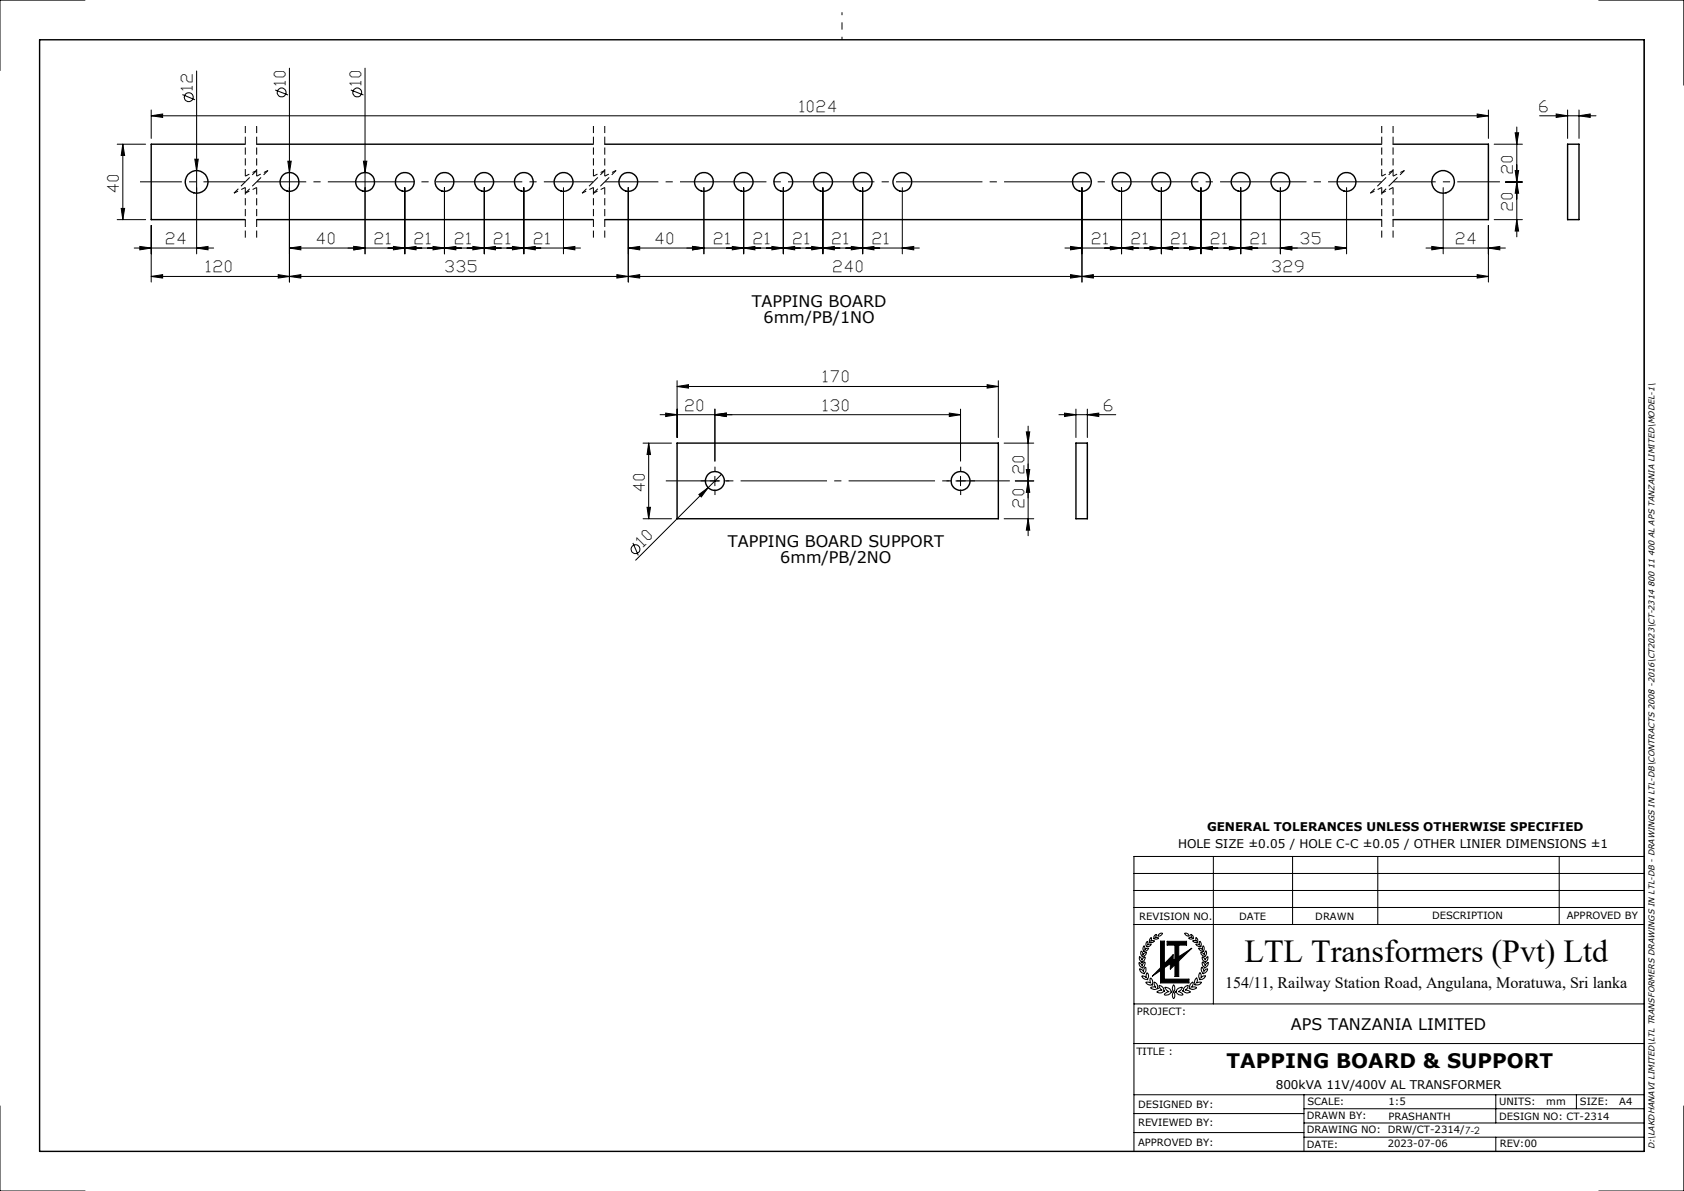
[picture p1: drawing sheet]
<svg xmlns="http://www.w3.org/2000/svg" width="297mm" height="210mm" viewBox="0 0 297 210" stroke-linecap="round" stroke-linejoin="round" font-family="sans-serif">
<g fill="none" stroke="#000" stroke-width=".25">
<path d="M7 7h283v196h-283zM43.3 25.4h-16.6v13.3h16.6M45.3 38.7h59.3M45.3 25.4h59.3M106.6 38.7h137.1M106.6 25.4h137.1M245.7 25.4h16.8v13.3h-16.8M276.5 25.4h2v13.3h-2zM119.4 78.1h56.7v13.4h-56.7zM189.8 78.1h2v13.4h-2z"/>
<circle cx="34.7" cy="32.1" r="1.99"/>
<circle cx="51" cy="32.1" r="1.66"/>
<circle cx="64.4" cy="32.1" r="1.66"/>
<circle cx="71.4" cy="32.1" r="1.67"/>
<circle cx="78.4" cy="32.1" r="1.67"/>
<circle cx="85.4" cy="32.1" r="1.67"/>
<circle cx="92.4" cy="32.1" r="1.67"/>
<circle cx="99.4" cy="32.1" r="1.67"/>
<circle cx="110.8" cy="32.1" r="1.67"/>
<circle cx="124.1" cy="32.1" r="1.67"/>
<circle cx="131.2" cy="32.1" r="1.67"/>
<circle cx="138.1" cy="32.1" r="1.67"/>
<circle cx="145.2" cy="32.1" r="1.67"/>
<circle cx="152.1" cy="32.1" r="1.67"/>
<circle cx="159.1" cy="32.1" r="1.67"/>
<circle cx="190.8" cy="32.1" r="1.67"/>
<circle cx="197.8" cy="32.1" r="1.66"/>
<circle cx="204.8" cy="32.1" r="1.67"/>
<circle cx="211.8" cy="32.1" r="1.67"/>
<circle cx="218.8" cy="32.1" r="1.67"/>
<circle cx="225.8" cy="32.1" r="1.67"/>
<circle cx="237.5" cy="32.1" r="1.67"/>
<circle cx="254.5" cy="32.1" r="1.99"/>
<circle cx="126.1" cy="84.8" r="1.66"/>
<circle cx="169.4" cy="84.8" r="1.66"/>
</g>
<g fill="none" stroke="#000" stroke-width=".18">
<path d="M15 0h-15v12.4M26.7 19.4v5M32.2 16.7l2.2 .9M34.7 12.5v32.3M48.5 15.9l2.3 .8M51 12v37.7M61.9 15.9l2.2 .8M64.4 12v32.8M262.5 19.4v5M276.5 19.4v5M278.5 19.4v5M282 0h15v15"/>
<path d="M290 7v196M20.7 25.4h5M20.7 38.7h5M21.4 36.8h.6l-.3 1.9zM21.7 25.4l.3 2h-.6zM21.7 25.4v13.3M26.7 20.4l2-.3v.6zM26.7 20.4h235.8M26.7 39.7v10M34.4 28.1h.6l-.3 2zM50.8 28.4h.6l-.4 2zM64.1 28.4h.6l-.3 2z"/>
<path d="M71.4 33.1v11.7M78.4 33.1v11.7M85.4 33.1v11.7M92.4 33.1v11.7M99.4 33.1v11.7M110.8 33.1v16.6M124.1 33.1v11.7M131.2 33.1v11.7M138.1 33.1v11.7M145.1 33.1v11.7M152.2 33.1v11.7M159.1 33.1v11.7"/>
<path d="M190.8 33.1v16.6M197.8 33.1v11.7M204.8 33.1v11.7M211.8 33.1v11.7M218.8 33.1v11.7M225.8 33.1v11.7M237.5 33.1v11.7M254.5 33.1v11.7M260.5 20.1l2 .3-2 .3zM262.5 39.7v10M263.5 25.4h5M263.5 38.7h5"/>
<path d="M265.5 32.1h3M267.2 23.4h.6l-.3 2zM267.2 30.1h.6l-.3 2zM267.5 22.4v19.4M267.5 32.1l.3 2h-.6zM267.5 38.7l.3 2h-.6zM271.5 20.4h10M274.5 20.1l2 .3-2 .3zM278.5 20.4l2-.3v.6zM23.7 43.7h14M24.7 43.5l2 .2-2 .4zM26.7 48.7l2-.3v.6z"/>
<path d="M26.7 48.7h235.8M34.7 43.7l2-.2v.6zM49.1 48.4l1.9 .3-1.9 .3zM51 48.7l2.1-.3v.6zM51 43.7l2.1-.2v.6zM62.4 43.5l2 .2-2 .4zM69.4 43.5l2 .2-2 .4zM71.4 43.7l2-.2v.6zM76.4 43.5l2 .2-2 .4zM78.4 43.7l2-.2v.6zM83.4 43.5l2 .2-2 .4zM85.4 43.7l2-.2v.6z"/>
<path d="M90.4 43.5l2 .2-2 .4zM92.4 43.7l2-.2v.6zM99.4 43.7l2-.2v.6zM102.4 43.7h-51.4M108.8 48.4l2 .3-2 .3zM110.8 48.7l2-.3v.6zM110.8 43.7l2-.2v.6zM122.1 43.5l2 .2-2 .4zM129.2 43.5l2 .2-2 .4zM131.2 43.7l1.9-.2v.6zM136.1 43.5l2 .2-2 .4zM138.1 43.7l2.1-.2v.6z"/>
<path d="M143.2 43.5l1.9 .2-1.9 .4zM145.1 43.7l2-.2v.6zM150.1 43.5l2.1 .2-2.1 .4zM152.2 43.7l1.9-.2v.6zM159.1 43.7l2-.2v.6zM162.1 43.7h-51.3M187.8 43.7h49.7M188.8 43.5l2 .2-2 .4zM188.8 48.4l2 .3-2 .3zM190.8 48.7l2-.3v.6zM195.8 43.5l2 .2-2 .4zM197.8 43.7l2-.2v.6z"/>
<path d="M202.8 43.5l2 .2-2 .4zM204.8 43.7l2-.2v.6zM209.8 43.5l2 .2-2 .4zM211.8 43.7l2-.2v.6zM216.8 43.5l2 .2-2 .4zM218.8 43.7l2-.2v.6zM225.8 43.7l2-.2v.6zM235.5 43.5l2 .2-2 .4zM251.5 43.7h14M252.5 43.5l2 .2-2 .4zM260.5 48.4l2 .3-2 .3zM262.5 43.7l2-.2v.6z"/>
<path d="M113.4 78.1h5M114.4 78.1l.3 2h-.6zM114.4 78.1v13.4M117.4 72.8l2 .3-2 .3zM119.4 68.1l2-.3v.6zM119.4 67.1v10M119.4 68.1h56.7M126.1 73.1l2-.3v.6zM126.1 72.1v9.2M167.4 72.8l2 .3-2 .3zM169.4 72.1v9.2M169.4 73.1h-53"/>
<path d="M174.1 67.8l2 .3-2 .3zM176.1 67.1v10M177.1 78.1h5.2M181 76.2h.6l-.3 1.9zM181.3 75.1v19.4M186.8 73.1h10M187.7 72.8l2.1 .3-2.1 .3zM189.8 72.1v5M191.8 73.1l2-.3v.6zM191.8 72.1v5M111.6 95.7l1 2.2M113.4 91.5h5"/>
<path d="M114.1 89.5h.6l-.3 2zM123.3 87.2l1.6-1.2-1.2 1.6zM125.2 84.8h1.7M126.1 84v1.6M127.2 83.6l-15.1 15.2M168.6 84.8h1.7M169.4 84v1.6M177.1 91.5h5.2M179.1 84.8h3.2M181 82.8h.6l-.3 2zM181.3 91.5l.3 2h-.6zM181.3 84.8l.3 2h-.6z"/>
<path d="M200 157h90M200 154h90M214 151v26M228 151v12M243 151v12M275 151v12M290 151h-90v52M200 177h90M200 163h90M200 160h90M200.9 169.7l.3 .2 .2 .4 .2-.5 .3-.2a.74 .74 0 0 1-.4 .9v.1a.82 .82 0 0 1-.6-.9zM201 168.7l.4 .6 .2-.4 .4-.2a.65 .65 0 0 1-.6 .8l.1 .1a.77 .77 0 0 1-.5-.9z"/>
<path d="M201 170.8l.4 .2 .3 .3v-.1a.51 .51 0 0 1 .4-.6v.1a.92 .92 0 0 1-.3 1l-.1-.1a.73 .73 0 0 1-.7-.8zM201.3 167.7l.3 .7 .2-.3 .4-.2a.91 .91 0 0 1-.8 .8l-.2-.5zM201.4 172.1h.4l.4 .3v-.8a.45 .45 0 0 1 .4 .6l-.2 .4v.1a.89 .89 0 0 1-1-.6zM201.8 166.7l.1 .3v.5l.7-.3a.79 .79 0 0 1-.9 .5 .82 .82 0 0 1 .1-1zM202.1 173.2h.4l.5 .1-.1-.1a.58 .58 0 0 1 .1-.7 1.07 1.07 0 0 1 .2 1.2l-.1-.1a.78 .78 0 0 1-1-.4zM202.3 166l.2 .2-.1 .4 .6-.1a.67 .67 0 0 1-.8 .4 .81 .81 0 0 1 .1-.9zM202.8 166.1v.1a.65 .65 0 0 1 .3-.9l-.1 .7 .6-.1a.45 .45 0 0 1-.8 .2M203.6 173.1a.88 .88 0 0 1 .5 1.1h.2a.93 .93 0 0 1-1.4 0l.4-.2 .6 .1a1.01 1.01 0 0 1-.3-1zM203.7 164.9l.2-.2-.2 .6 .7 .1a.57 .57 0 0 1-.9 0v-.3zM204.3 164.8l.3-.2h.4a.68 .68 0 0 1-.8 .4zM204.4 173.7a.84 .84 0 0 1 .8 1h.2a.99 .99 0 0 1-1.4 .2l.5-.2 .5-.1a.95 .95 0 0 1-.6-.9zM204.7 165.9h.7v4l1.5-1.6v1l.3-.2v-2.5h-1.4v-.6h3.5v.6h-1.4v2.1l2.3-1.5-2.3 2.2v2.8h-.7v-2.1l-.8 .8v-1l-1 .7v2h4.3v.7h-5v-2.2l-1.5 1 1.5-1.5z"/>
<path d="M205.4 174.1a.96 .96 0 0 1 1.1 .7h.2a1.08 1.08 0 0 1-1.4 .6l.6-.5h.3l-.5-.4zM207 173.6a1 1 0 0 1 0 1.3 .99 .99 0 0 1 0-1.3zM207 174.9a1 1 0 0 1 0 1.2 .99 .99 0 0 1 0-1.2zM207.6 174.4l.9-.3a1.11 1.11 0 0 1-.7 .8l.5 .1 .4 .4a1.08 1.08 0 0 1-1.4-.6h.2zM208.9 164.6a.63 .63 0 0 1 .8 .5l-.5-.1zM209.1 173.9l.5-.2a.95 .95 0 0 1-.6 .9l.7 .1 .3 .2a.87 .87 0 0 1-1.3-.1h-.1v-.1l.1-.1 .1-.3zM210 164.7a.6 .6 0 0 1 .4 .8v-.1a.54 .54 0 0 1-.8 0l.4-.1h.3zM210 173.5l.3-.3a.61 .61 0 0 1-.2 .9l.6-.1 .4 .2a1.03 1.03 0 0 1-1.4 0h.2l-.1-.3zM210.9 172.6l.2-.2 .1 .5-.2 .4 .5-.1h.4a.94 .94 0 0 1-1.2 .4v-.5zM210.9 166.5h.4l.3 .1v-.7a.71 .71 0 0 1 .1 1v-.1a.62 .62 0 0 1-.8-.3zM211.1 166.1l.1 .1a.56 .56 0 0 0-.3-.8l.1 .5h-.7a.62 .62 0 0 0 .8 .2M211.4 167.2h.4l.3 .3 .1-.8a.74 .74 0 0 1 0 1.1l-.1-.1a.64 .64 0 0 1-.7-.5z"/>
<path d="M211.6 171.5h.1l.1 .4v.5l.4-.3 .4-.1a.89 .89 0 0 1-1.1 .7l.1-.1-.1-.1-.1-.5zM211.8 167.9l.3 .1 .3 .3 .3-.7a.82 .82 0 0 1-.3 1.1v-.1a.63 .63 0 0 1-.6-.7zM211.9 170.5l.3 .4 .1 .4 .3-.3 .4-.2a.81 .81 0 0 1-.9 .8 1.03 1.03 0 0 1-.2-1.1zM212 168.7l.4 .3 .1 .3 .5-.6a.77 .77 0 0 1-.5 .9v-.1a.67 .67 0 0 1-.5-.8zM212.1 169.6l.3 .4 .1 .3 .6-.6a.82 .82 0 0 1-.7 .9v-.1a.69 .69 0 0 1-.3-.9zM0 195v15h15M200 196.3h30M200 199.7h30M200 193h90M200 184h90M230 198h60M230 193v10"/>
<path d="M230 195.5h60M263.8 193v5M278 193v2.5M297 195v15h-15M230 200.5h60M263.8 200.5v2.5"/>
<circle cx="33.3" cy="17.1" r=".79"/>
<circle cx="49.7" cy="16.3" r=".78"/>
<circle cx="63" cy="16.3" r=".78"/>
<circle cx="112.1" cy="96.8" r=".78"/>
</g>
<path d="M148.5 7v-4.8" fill="none" stroke="#000" stroke-width=".18" stroke-dasharray="15.2 1.3 1.3 1.3" stroke-dashoffset="14.7" stroke-linecap="butt"/>
<path d="M204.7 165.9h.7v4l1.5-1.6v1l.3-.2v-2.5h-1.4v-.6h3.5v.6h-1.4v2.1l2.3-1.5-2.3 2.2v2.8h-.7v-2.1l-.8 .8v-1l-1 .7v2h4.3v.7h-5v-2.2l-1.5 1 1.5-1.5z" fill-rule="evenodd" fill="#000"/>
<path d="M43.3 22.2v8.9M43.3 33.1v8.8M45.3 22.2v8.9M45.3 33.1v8.8M104.7 22.2v8.9M104.7 33.1v8.8M106.7 22.2v8.9M106.7 33.1v8.8M243.7 22.2v8.9M243.7 33.1v8.8M245.7 22.2v8.9M245.7 33.1v8.8" fill="none" stroke="#000" stroke-width=".18" stroke-dasharray="1.3 .6" stroke-linecap="butt"/>
<path d="M41.3 34.1l2-1M43.3 31.1l2-1M43.3 34.1l2-1M45.3 31.1l2-1M102.7 34.1l2-1M104.7 31.1l2-1M104.7 34.1l2-1M106.7 31.1l2-1M241.7 34.1l2-1M243.7 31.1l2-1M243.7 34.1l2-1M245.7 31.1l2-1" fill="none" stroke="#000" stroke-width=".18" stroke-dasharray="1.3 .6" stroke-dashoffset=".5" stroke-linecap="butt"/>
<path d="M43.3 32.1l-2 2M45.3 30.1l-2 2M45.3 32.1l-2 2M47.3 30.1l-2 2M104.7 32.1l-2 2M106.7 30.1l-2 2M106.7 32.1l-2 2M108.7 30.1l-2 2M243.7 32.1l-2 2M245.7 30.1l-2 2M245.7 32.1l-2 2M247.7 30.1l-2 2" fill="none" stroke="#000" stroke-width=".18" stroke-dasharray="1.3 .6" stroke-dashoffset=".2" stroke-linecap="butt"/>
<path d="M24.7 32.1h18.6" fill="none" stroke="#000" stroke-width=".18" stroke-dasharray="15.2 1.3 1.3 1.3" stroke-dashoffset="7.9" stroke-linecap="butt"/>
<path d="M45.3 32.1h59.4" fill="none" stroke="#000" stroke-width=".18" stroke-dasharray="15.2 1.3 1.3 1.3" stroke-dashoffset="6.5" stroke-linecap="butt"/>
<path d="M106.7 32.1h137" fill="none" stroke="#000" stroke-width=".18" stroke-dasharray="15.2 1.3 1.3 1.3" stroke-dashoffset="5.8" stroke-linecap="butt"/>
<path d="M245.7 32.1h18.8" fill="none" stroke="#000" stroke-width=".18" stroke-dasharray="15.2 1.3 1.3 1.3" stroke-dashoffset="7.7" stroke-linecap="butt"/>
<path d="M117.4 84.8h60.7" fill="none" stroke="#000" stroke-width=".18" stroke-dasharray="15.2 1.3 1.3 1.3" stroke-dashoffset="5.9" stroke-linecap="butt"/>
<path d="M124.4 84.8h-.8M126.1 83.1v-.8M126.1 86.5v.8M127.8 84.8h.8M167.8 84.8h-.9M169.4 83.1v-.8M169.4 86.5v.8M171.1 84.8h.8" fill="none" stroke="#000" stroke-width=".18" stroke-dasharray="15.2 1.3 1.3 1.3" stroke-linecap="butt"/>
<g fill="#000">
<path d="M123.3 87.2l1.6-1.2-1.2 1.6z"/>
<path d="M21.7 25.4l.3 2h-.6zM21.4 36.8h.6l-.3 1.9zM267.2 23.4h.6l-.3 2zM267.5 32.1l.3 2h-.6zM267.2 30.1h.6l-.3 2zM267.5 38.7l.3 2h-.6zM114.4 78.1l.3 2h-.6zM114.1 89.5h.6l-.3 2z"/>
<path d="M34.4 28.1l.3 2 .3-2zM50.8 28.4l.2 2 .4-2zM64.1 28.4l.3 2 .3-2z"/>
<path d="M260.5 20.1l2 .3-2 .3zM26.7 20.4l2-.3v.6zM174.1 67.8l2 .3-2 .3zM119.4 68.1l2-.3v.6zM126.1 73.1l2-.3v.6zM117.4 72.8l2 .3-2 .3zM278.5 20.4l2-.3v.6zM274.5 20.1l2 .3-2 .3zM191.8 73.1l2-.3v.6zM187.7 72.8l2.1 .3-2.1 .3z"/>
<path d="M24.7 43.5l2 .2-2 .4zM34.7 43.7l2-.2v.6zM252.5 43.5l2 .2-2 .4zM262.5 43.7l2-.2v.6zM62.4 43.5l2 .2-2 .4zM71.4 43.7l2-.2v.6zM69.4 43.5l2 .2-2 .4zM78.4 43.7l2-.2v.6zM76.4 43.5l2 .2-2 .4zM85.4 43.7l2-.2v.6zM83.4 43.5l2 .2-2 .4zM92.4 43.7l2-.2v.6zM90.4 43.5l2 .2-2 .4zM99.4 43.7l2-.2v.6zM122.1 43.5l2 .2-2 .4zM131.2 43.7l1.9-.2v.6zM129.2 43.5l2 .2-2 .4zM138.1 43.7l2.1-.2v.6zM136.1 43.5l2 .2-2 .4zM145.1 43.7l2-.2v.6zM143.2 43.5l1.9 .2-1.9 .4zM152.2 43.7l1.9-.2v.6zM150.1 43.5l2.1 .2-2.1 .4zM159.1 43.7l2-.2v.6zM188.8 43.5l2 .2-2 .4zM197.8 43.7l2-.2v.6zM195.8 43.5l2 .2-2 .4zM204.8 43.7l2-.2v.6zM202.8 43.5l2 .2-2 .4zM211.8 43.7l2-.2v.6zM209.8 43.5l2 .2-2 .4zM218.8 43.7l2-.2v.6zM216.8 43.5l2 .2-2 .4zM225.8 43.7l2-.2v.6zM26.7 48.7l2-.3v.6zM49.1 48.4l1.9 .3-1.9 .3zM190.8 48.7l2-.3v.6zM260.5 48.4l2 .3-2 .3zM126.1 73.1l2-.3v.6zM167.4 72.8l2 .3-2 .3z"/>
<path d="M51 48.7l2.1-.3v.6zM108.8 48.4l2 .3-2 .3z"/>
<path d="M51 43.7l2.1-.2v.6zM62.4 43.5l2 .2-2 .4z"/>
<path d="M110.8 48.7l2-.3v.6zM188.8 48.4l2 .3-2 .3z"/>
<path d="M110.8 43.7l2-.2v.6zM122.1 43.5l2 .2-2 .4z"/>
<path d="M225.8 43.7l2-.2v.6zM235.5 43.5l2 .2-2 .4z"/>
<path d="M181 76.2h.6l-.3 1.9zM181.3 84.8l.3 2h-.6z"/>
<path d="M181.3 91.5l.3 2h-.6zM181 82.8h.6l-.3 2z"/>
</g>
<text font-size="5.6" x="219.5" y="169.6">LTL Transformers (Pvt) Ltd</text>
<text font-size="3.5" x="216.3" y="188.4">TAPPING BOARD &amp; SUPPORT</text>
<g font-size="2.8">
<text x="132.6" y="54.1">TAPPING BOARD</text>
<text x="134.7" y="56.9">6mm/PB/1NO</text>
<text x="128.4" y="96.4">TAPPING BOARD SUPPORT</text>
<text x="137.6" y="99.2">6mm/PB/2NO</text>
<text x="216.1" y="174.1">154/11, Railway Station Road, Angulana, Moratuwa, Sri lanka</text>
<text x="227.7" y="181.6">APS TANZANIA LIMITED</text>
</g>
<g font-size="2.7">
<text x="34" y="15.8" transform="rotate(-90 34 15.8)">12</text>
<text x="50.4" y="15" transform="rotate(-90 50.4 15)">10</text>
<text x="63.7" y="15" transform="rotate(-90 63.7 15)">10</text>
<text x="141.1" y="19.7">1024</text>
<text x="271.6" y="19.7">6</text>
<text x="21" y="33.9" transform="rotate(-90 21 33.9)">40</text>
<text x="266.8" y="30.6" transform="rotate(-90 266.8 30.6)">20</text>
<text x="266.8" y="37.1" transform="rotate(-90 266.8 37.1)">20</text>
<text x="29.4" y="43">24</text>
<text x="36.4" y="48">120</text>
<text x="55.9" y="43">40</text>
<text x="66.1" y="43">21</text>
<text x="73.2" y="43">21</text>
<text x="78.6" y="48">335</text>
<text x="80.3" y="43">21</text>
<text x="87.2" y="43">21</text>
<text x="94.2" y="43">21</text>
<text x="115.7" y="43">40</text>
<text x="126" y="43">21</text>
<text x="133" y="43">21</text>
<text x="140" y="43">21</text>
<text x="146.9" y="43">21</text>
<text x="147" y="48">240</text>
<text x="154" y="43">21</text>
<text x="192.7" y="43">21</text>
<text x="199.7" y="43">21</text>
<text x="206.7" y="43">21</text>
<text x="213.7" y="43">21</text>
<text x="220.7" y="43">21</text>
<text x="224.5" y="48">329</text>
<text x="229.5" y="43">35</text>
<text x="256.9" y="43">24</text>
<text x="145.3" y="67.4">170</text>
<text x="120.9" y="72.4">20</text>
<text x="145.3" y="72.4">130</text>
<text x="194.8" y="72.4">6</text>
<text x="180.6" y="83.4" transform="rotate(-90 180.6 83.4)">20</text>
<text x="113.7" y="86.6" transform="rotate(-90 113.7 86.6)">40</text>
<text x="180.6" y="89.3" transform="rotate(-90 180.6 89.3)">20</text>
<text x="113.5" y="96.4" transform="rotate(-45 113.5 96.4)">10</text>
</g>
<g font-size="2.1">
<text x="207.8" y="149.6">HOLE SIZE ±0.05 / HOLE C-C ±0.05 / OTHER LINIER DIMENSIONS ±1</text>
<text x="212.9" y="146.4">GENERAL TOLERANCES UNLESS OTHERWISE SPECIFIED</text>
<text x="225" y="191.9">800kVA 11V/400V AL TRANSFORMER</text>
</g>
<g font-size="1.8">
<text x="200.9" y="162.1">REVISION NO.</text>
<text x="218.6" y="162.1">DATE</text>
<text x="232" y="162.1">DRAWN</text>
<text x="252.6" y="162.1">DESCRIPTION</text>
<text x="276.3" y="162.1">APPROVED BY</text>
<text x="200.5" y="179">PROJECT:</text>
<text x="200.4" y="186">TITLE :</text>
<text x="200.7" y="195.4">DESIGNED BY:</text>
<text x="230.5" y="197.4">DRAWN BY:</text>
<text x="230.6" y="194.9">SCALE:</text>
<text x="244.9" y="197.5">PRASHANTH</text>
<text x="244.9" y="194.9">1:5</text>
<text x="264.4" y="197.4">DESIGN NO: CT-2314</text>
<text x="264.4" y="194.9">UNITS:</text>
<text x="272.7" y="194.9">mm</text>
<text x="278.6" y="194.9">SIZE:</text>
<text x="285.6" y="194.9">A4</text>
<text x="200.7" y="202">APPROVED BY:</text>
<text x="200.7" y="198.6">REVIEWED BY:</text>
<text x="230.5" y="199.9">DRAWING NO: DRW/CT-2314/7-2</text>
<text x="230.5" y="202.4">DATE:</text>
<text x="244.8" y="202.3">2023-07-06</text>
<text x="264.5" y="202.3">REV:00</text>
</g>
<text font-size="1.5" x="291.8" y="202.7" transform="rotate(-90 291.8 202.7)">D:\LAKDHANAVI LIMITED\LTL TRANSFORMERS DRAWINGS IN LTL-DB - DRAWINGS IN LTL-DB\CONTRACTS 2008 -2016\CT2023\CT-2314 800 11 400 AL APS TANZANIA LIMITED\MODEL-1\</text>
</svg>
